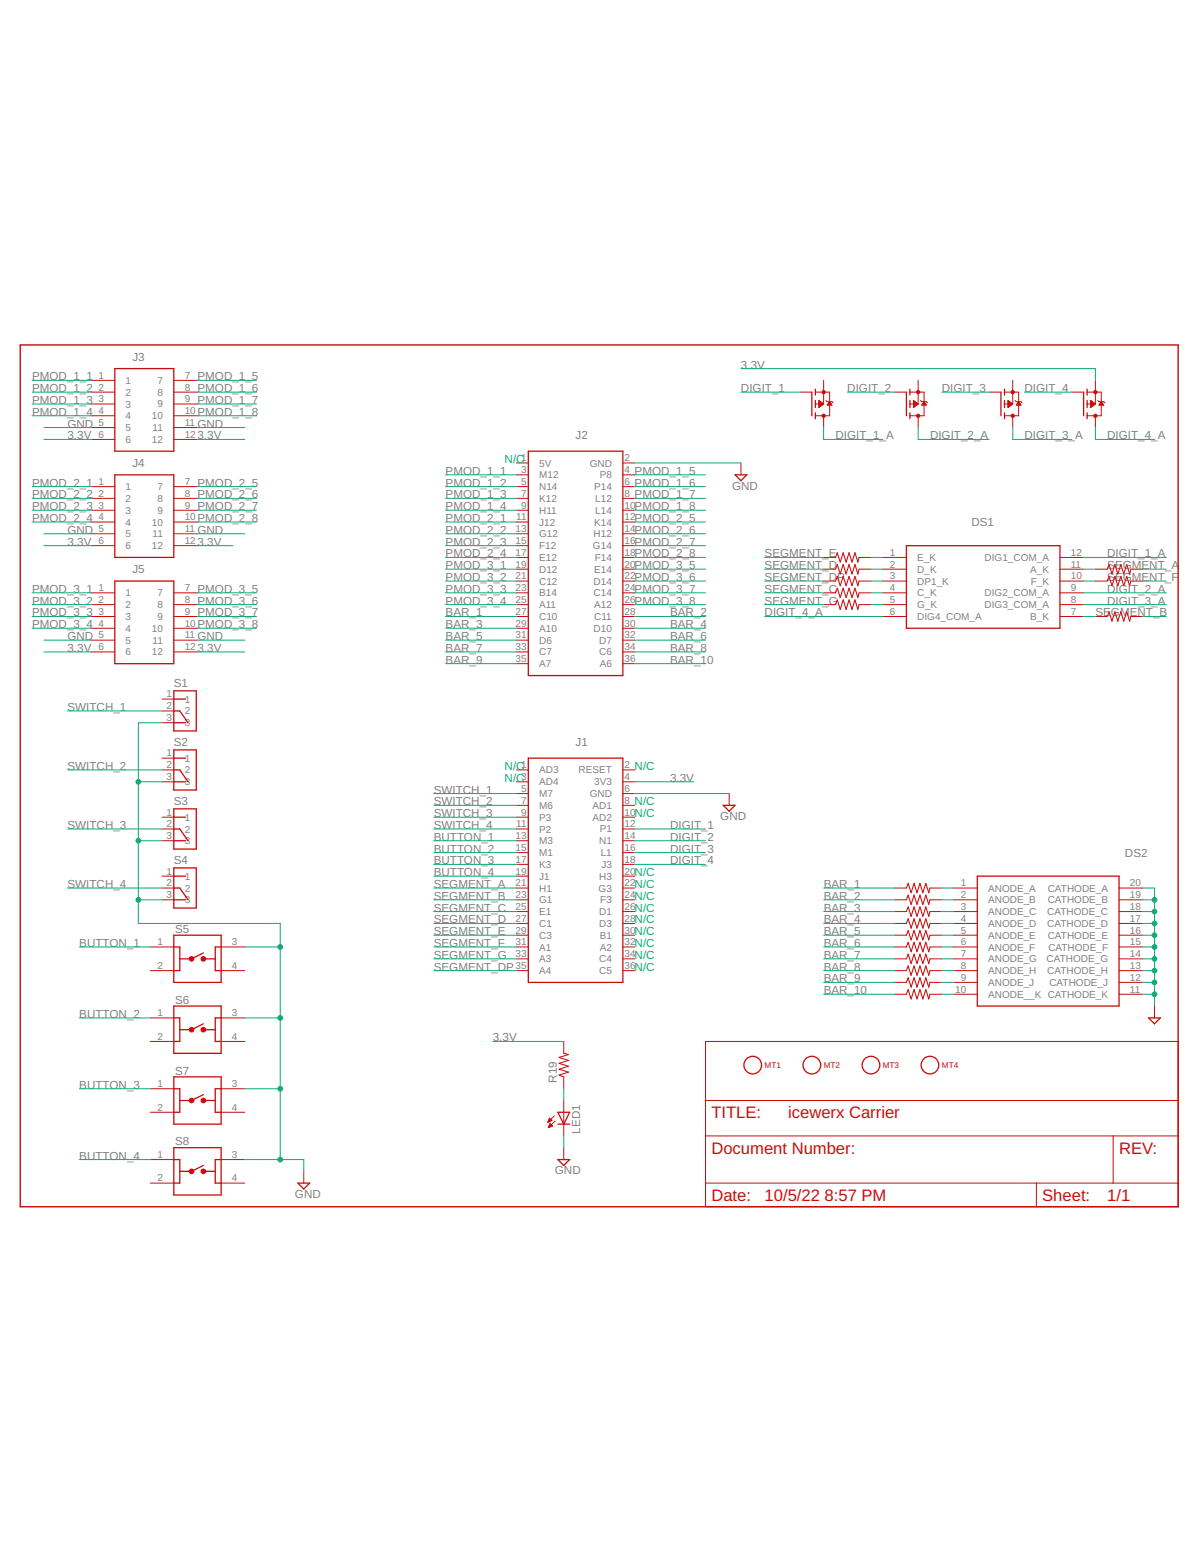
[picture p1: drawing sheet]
<svg xmlns="http://www.w3.org/2000/svg" width="216mm" height="279mm" viewBox="0 0 216 279" stroke-linecap="round" stroke-linejoin="round" font-family="sans-serif">
<path d="M3.6 62.1h208.2v155h-208.2z" fill="none" stroke="#c90d0c" stroke-width=".25"/>
<g fill="none" stroke="#c90d0c" stroke-width=".18">
<path d="M16.4 72.7h4.2M16.4 70.5h4.2M16.4 74.8h4.2M16.4 68.4h4.2M16.4 76.9h4.2M16.4 79.1h4.2M31.2 72.7h4.3M31.2 70.5h4.3M31.2 74.8h4.3M31.2 68.4h4.3M31.2 76.9h4.3M31.2 79.1h4.3"/>
<path d="M143.8 70.5h2.1M146.6 72.7h1.5M146.6 70.5h2.5v4.3h-2.5M147.2 72.9h.6M147.2 72.8h.7M147.2 72.7h.8M147.2 72.6h.8M147.2 72.5h.7M147.2 72.4h.5M147.2 72.3h.4M147.2 72.1l.9 .6M147.2 72.1v1.2"/>
<path d="M147.2 73.3h.1M147.2 73.2h.2M147.2 73.1h.3M147.2 73h.4M147.2 72.2h.3M147.2 72.1h.1M148.1 68.4v4.3M148.1 74.8v2.1M148.1 72.7l-.9 .6M148.5 72.1l.2 .2h.9l.2 .2M148.8 72.8h.7M148.8 72.7h.6"/>
<path d="M148.9 72.6h.5M148.9 72.5h.4M149 72.4h.2M149.1 72.3h.1M149.1 72.3l.5 .6h-.9zM160.8 70.5h2.1M163.6 72.7h1.5M163.6 70.5h2.5v4.3h-2.5M164.2 72.9h.6M164.2 72.8h.7M164.2 72.7h.8M164.2 72.6h.8"/>
<path d="M164.2 72.5h.6M164.2 72.4h.5M164.2 72.3h.4M164.2 73.3h.1M164.2 73.2h.2M164.2 73.1h.3M164.2 73h.4M164.2 72.2h.3M164.2 72.1h.1M164.2 72.1l.9 .6M164.2 72.1v1.2M165.1 68.4v4.3"/>
<path d="M165.1 74.8v2.1M165.1 72.7l-.9 .6M165.5 72.1l.2 .2h.8l.3 .2M165.8 72.8h.7M165.8 72.7h.6M165.9 72.6h.5M165.9 72.5h.4M166 72.4h.2M166.1 72.3h.1M166.1 72.3l.4 .6h-.8zM177.8 70.5h2.1M180.6 72.7h1.5"/>
<path d="M180.6 70.5h2.5v4.3h-2.5M181.2 72.9h.6M181.2 72.8h.7M181.2 72.7h.8M181.2 72.6h.8M181.2 72.5h.6M181.2 72.4h.5M181.2 72.3h.4M181.2 73.3h.1M181.2 73.2h.2M181.2 73.1h.3M181.2 73h.4"/>
<path d="M181.2 72.2h.3M181.2 72.1h.1M181.2 72.1l.9 .6M181.2 72.1v1.2M182.1 68.4v4.3M182.1 74.8v2.1M182.1 72.7l-.9 .6M182.5 72.1l.2 .2h.8l.2 .2M182.8 72.8h.7M182.8 72.7h.6M182.9 72.6h.5M182.9 72.5h.4"/>
<path d="M183 72.4h.2M183.1 72.3h.1M183.1 72.3l.4 .6h-.8zM192.7 70.5h2.1M195.4 72.7h1.5M195.4 70.5h2.6v4.3h-2.6M196.1 72.9h.5M196.1 72.8h.6M196.1 72.7h.8M196.1 72.6h.7M196.1 72.5h.6M196.1 72.4h.5"/>
<path d="M196.1 72.3h.3M196.1 73.3h.1M196.1 73.2h.1M196.1 73.1h.3M196.1 73h.4M196.1 72.2h.2M196.1 72.1h.1M196.1 72.1l.8 .6M196.1 72.1v1.2M196.9 68.4v4.3M196.9 74.8v2.1M196.9 72.7l-.8 .6"/>
<path d="M197.3 72.1l.2 .2h.9l.2 .2M197.6 72.8h.8M197.7 72.7h.6M197.7 72.6h.5M197.8 72.5h.4M197.9 72.4h.2M197.9 72.3h.1M198 72.3l.4 .6h-.9zM16.4 87.5h4.2M16.4 89.7h4.2M16.4 91.8h4.2M16.4 93.9h4.2"/>
<path d="M16.4 96h4.2M16.4 98.2h4.2M31.2 87.5h4.3M31.2 89.7h4.3M31.2 91.8h4.3M31.2 93.9h4.3M31.2 96h4.3M31.2 98.2h4.3M92.8 83.3h2.2M92.8 85.4h2.2M92.8 87.5h2.2M92.8 89.7h2.2"/>
<path d="M92.8 91.8h2.2M92.8 93.9h2.2M92.8 96h2.2M92.8 98.2h2.2M112 83.3h2.1M112 85.4h2.1M112 87.5h2.1M112 89.7h2.1M112 91.8h2.1M112 93.9h2.1M112 96h2.1M112 98.2h2.1"/>
<path d="M133.2 83.3v2.1M16.4 106.7h4.2M16.4 108.8h4.2M16.4 110.9h4.2M16.4 113h4.2M16.4 115.2h4.2M16.4 117.3h4.2M31.2 106.7h4.3M31.2 108.8h4.3M31.2 110.9h4.3M31.2 113h4.3M31.2 115.2h4.3"/>
<path d="M31.2 117.3h4.3M92.8 100.3h2.2M92.8 102.4h2.2M92.8 104.5h2.2M92.8 106.7h2.2M92.8 108.8h2.2M92.8 110.9h2.2M92.8 113h2.2M92.8 115.2h2.2M92.8 117.3h2.2M92.8 119.4h2.2M112 100.3h2.1"/>
<path d="M112 102.4h2.1M112 104.5h2.1M112 106.7h2.1M112 108.8h2.1M112 110.9h2.1M112 113h2.1M112 115.2h2.1M112 117.3h2.1M112 119.4h2.1M148.1 100.3h2.1M148.1 102.4h2.1M148.1 104.5h2.1"/>
<path d="M148.1 106.7h2.1M148.1 108.8h2.1M154.4 100.3h2.2M154.4 102.4h2.2M154.4 104.5h2.2M154.4 106.7h2.2M154.4 108.8h2.2M158.7 100.3h4.2M158.7 102.4h4.2M158.7 104.5h4.2M158.7 106.7h4.2M158.7 108.8h4.2"/>
<path d="M158.7 110.9h4.2M190.5 100.3h4.3M190.5 102.4h4.3M190.5 104.5h4.3M190.5 106.7h4.3M190.5 108.8h4.3M190.5 110.9h4.3M196.9 102.4h2.2M196.9 104.5h2.2M196.9 110.9h2.2M203.3 102.4h2.1M203.3 104.5h2.1"/>
<path d="M203.3 110.9h2.1M29.1 138.5h2.1M29.1 125.8h2.1M29.1 127.9h2.1M29.1 130h2.1M29.1 136.4h2.1M92.8 138.5h2.2M112 138.5h2.1M29.1 140.7h2.1M29.1 147h2.1M29.1 149.1h2.1M29.1 151.3h2.1"/>
<path d="M29.1 157.6h2.1M29.1 159.8h2.1M92.8 140.7h2.2M92.8 142.8h2.2M92.8 144.9h2.2M92.8 147h2.2M92.8 149.1h2.2M92.8 151.3h2.2M92.8 153.4h2.2M92.8 155.5h2.2M92.8 157.6h2.2M92.8 159.8h2.2"/>
<path d="M112 140.7h2.1M112 142.8h2.1M112 144.9h2.1M112 147h2.1M112 149.1h2.1M112 151.3h2.1M112 153.4h2.1M112 155.5h2.1M112 157.6h2.1M112 159.8h2.1M131.1 142.8v2.1M160.8 159.8h2.1"/>
<path d="M167.2 159.8h2.1M171.4 159.8h4.3M201.2 159.8h4.2M27 170.4h4.2M27 174.6h4.2M29.1 161.9h2.1M39.8 170.4h4.2M39.8 174.6h4.2M92.8 161.9h2.2M92.8 164h2.2M92.8 166.1h2.2M92.8 168.3h2.2"/>
<path d="M92.8 170.4h2.2M92.8 172.5h2.2M92.8 174.6h2.2M112 161.9h2.1M112 164h2.1M112 166.1h2.1M112 168.3h2.1M112 170.4h2.1M112 172.5h2.1M112 174.6h2.1M160.8 161.9h2.1M160.8 164h2.1"/>
<path d="M160.8 166.1h2.1M160.8 168.3h2.1M160.8 170.4h2.1M160.8 172.5h2.1M160.8 174.6h2.1M160.8 176.7h2.1M160.8 178.9h2.1M167.2 161.9h2.1M167.2 164h2.1M167.2 166.1h2.1M167.2 168.3h2.1M167.2 170.4h2.1"/>
<path d="M167.2 172.5h2.1M167.2 174.6h2.1M167.2 176.7h2.1M167.2 178.9h2.1M171.4 161.9h4.3M171.4 164h4.3M171.4 166.1h4.3M171.4 168.3h4.3M171.4 170.4h4.3M171.4 172.5h4.3M171.4 174.6h4.3M171.4 176.7h4.3"/>
<path d="M171.4 178.9h4.3M201.2 161.9h4.2M201.2 164h4.2M201.2 166.1h4.2M201.2 168.3h4.2M201.2 170.4h4.2M201.2 172.5h4.2M201.2 174.6h4.2M201.2 176.7h4.2M201.2 178.9h4.2M27 187.4h4.2M27 183.1h4.2"/>
<path d="M27 195.9h4.2M39.8 187.4h4.2M39.8 183.1h4.2M39.8 195.9h4.2M101.3 187.4v2.1M101.3 193.7v2.2M101.3 198v6.4M126.8 187.4h85v29.7h-85zM126.8 198h85M207.5 181v2.1M27 212.9h4.2M27 200.1h4.2"/>
<path d="M27 208.6h4.2M39.8 212.9h4.2M39.8 200.1h4.2M39.8 208.6h4.2M54.6 210.7v2.2M98.5 201.9h.1M98.5 201.8h.3M98.6 201.7h.4M98.6 202.8h.1M98.6 201.6h.6M98.6 202.8h.3M98.7 201.5h.4"/>
<path d="M98.7 202.6h.4M98.7 201.4h.3M98.7 202.6h.6M98.7 201.3h.2M98.8 201.2h.1M98.8 202.5h.4M98.8 202.4h.3M98.8 202.3h.2M98.9 202.2h.1M99.2 201.6l-.4-.4-.3 .7M99.2 201.6l-.7 .3M99.3 202.6l-.4-.5-.3 .8"/>
<path d="M99.3 202.6l-.7 .3M99.7 200.7l-1.2 1.2M99.8 201.7l-1.2 1.2M101.3 206.5v2.1M126.8 204.4h85M126.8 212.9h85M186.3 212.9v4.2M200.1 204.4v8.5"/>
</g>
<g fill="none" stroke="#c90d0c" stroke-width=".23">
<path d="M20.6 66.3h10.6v14.9h-10.6zM145.9 70.5v4.3M146.6 70v1.1M146.6 72.1v1.2M146.6 74.3v1M162.9 70.5v4.3M163.6 70v1.1M163.6 72.1v1.2M163.6 74.3v1M179.9 70.5v4.3M180.6 70v1.1M180.6 72.1v1.2"/>
<path d="M180.6 74.3v1M194.8 70.5v4.3M195.4 70v1.1M195.4 72.1v1.2M195.4 74.3v1M20.6 85.4h10.6v14.9h-10.6zM95 81.2h17v40.3h-17zM132.1 85.4h2.2l-1.1 1.1zM162.9 98.2h27.6v14.8h-27.6zM20.6 104.5h10.6v14.9h-10.6zM31.2 136.4h2.2M31.2 124.3h4.1v7.2h-4.1z"/>
<path d="M31.2 134.9h4.1v7.2h-4.1zM31.2 125.8h2.2M31.2 130h2.2M31.2 127.9h1.1l1.5 2.1M31.2 138.5h1.1l1.5 2.2M95 136.4h17v40.3h-17zM31.2 145.5h4.1v7.3h-4.1zM31.2 156.1h4.1v7.3h-4.1zM31.2 140.7h2.2M31.2 147h2.2M31.2 151.3h2.2M31.2 149.1h1.1l1.5 2.2"/>
<path d="M31.2 157.6h2.2M31.2 159.8h1.1l1.5 2.1M130 144.9h2.1l-1 1zM175.7 157.6h25.5v23.4h-25.5zM31.2 168.3h8.6v8.4h-8.6zM31.2 161.9h2.2M31.2 170.4h1.1v4.2h-1.1M36.6 171.4l-2.2 1.1h-2.1M36.6 172.5h2.1M39.8 170.4h-1.1v4.2h1.1M31.2 181h8.6v8.5h-8.6zM31.2 193.7h8.6v8.5h-8.6z"/>
<path d="M31.2 183.1h1.1v4.3h-1.1M31.2 195.9h1.1v4.2h-1.1M36.6 184.2l-2.2 1.1h-2.1M36.6 185.3h2.1M36.6 196.9l-2.2 1.1h-2.1M36.6 198h2.1M39.8 183.1h-1.1v4.3h1.1M39.8 195.9h-1.1v4.2h1.1M206.5 183.1h2.1l-1.1 1.1zM31.2 206.5h8.6v8.5h-8.6zM31.2 208.6h1.1v4.3h-1.1M36.6 209.7l-2.2 1h-2.1"/>
<path d="M36.6 210.7h2.1M39.8 208.6h-1.1v4.3h1.1M53.6 212.9h2.1l-1.1 1zM100.3 202.2h2.1M100.3 200.1h2.1l-1.1 2.1zM100.3 208.6h2.1l-1.1 1.1z"/>
<circle cx="135.3" cy="191.6" r="1.59"/>
<circle cx="145.9" cy="191.6" r="1.59"/>
<circle cx="156.6" cy="191.6" r="1.59"/>
<circle cx="167.2" cy="191.6" r="1.59"/>
</g>
<g fill="#c90d0c" stroke="#c90d0c" stroke-width=".18">
<circle cx="34.4" cy="172.5" r=".42"/>
<circle cx="36.6" cy="172.5" r=".42"/>
<circle cx="34.4" cy="185.2" r=".42"/>
<circle cx="36.6" cy="185.2" r=".42"/>
<circle cx="34.4" cy="198" r=".42"/>
<circle cx="36.6" cy="198" r=".42"/>
<circle cx="34.4" cy="210.7" r=".42"/>
<circle cx="36.6" cy="210.7" r=".42"/>
<circle cx="148.1" cy="70.5" r=".3"/>
<circle cx="148.1" cy="74.8" r=".3"/>
<circle cx="165.1" cy="70.5" r=".3"/>
<circle cx="165.1" cy="74.8" r=".3"/>
<circle cx="182.1" cy="70.5" r=".3"/>
<circle cx="182.1" cy="74.8" r=".3"/>
<circle cx="196.9" cy="70.5" r=".3"/>
<circle cx="196.9" cy="74.8" r=".3"/>
</g>
<g fill="none" stroke="#c90d0c" stroke-width=".19">
<path d="M150.2 100.3l.3-.9 .5 1.7 .6-1.7 .5 1.7 .5-1.7 .6 1.7 .5-1.7 .5 1.7 .2-.8M150.2 102.4l.3-.8 .5 1.7 .6-1.7 .5 1.7 .5-1.7 .6 1.7 .5-1.7 .5 1.7 .2-.9M150.2 104.5l.3-.8 .5 1.7 .6-1.7 .5 1.7 .5-1.7 .6 1.7 .5-1.7 .5 1.7 .2-.9M150.2 106.7l.3-.9 .5 1.7 .6-1.7 .5 1.7 .5-1.7 .6 1.7 .5-1.7 .5 1.7 .2-.8M150.2 108.8l.3-.9 .5 1.7 .6-1.7 .5 1.7 .5-1.7 .6 1.7 .5-1.7 .5 1.7 .2-.8M199.1 102.4l.3-.8 .5 1.7 .5-1.7 .6 1.7 .5-1.7 .5 1.7 .5-1.7 .6 1.7 .2-.9M199.1 104.5l.3-.8 .5 1.7 .5-1.7 .6 1.7 .5-1.7 .5 1.7 .5-1.7 .6 1.7 .2-.9M199.1 110.9l.3-.8 .5 1.7 .5-1.7 .6 1.7 .5-1.7 .5 1.7 .5-1.7 .6 1.7 .2-.9M162.9 159.8l.4-.9 .5 1.7 .5-1.7 .5 1.7 .6-1.7 .5 1.7 .5-1.7 .6 1.7 .2-.8M162.9 161.9l.4-.9 .5 1.7 .5-1.7 .5 1.7 .6-1.7 .5 1.7 .5-1.7 .6 1.7 .2-.8M162.9 164l.4-.8 .5 1.7 .5-1.7 .5 1.7 .6-1.7 .5 1.7 .5-1.7 .6 1.7 .2-.9M162.9 168.3l.4-.9 .5 1.7 .5-1.7 .5 1.7 .6-1.7 .5 1.7 .5-1.7 .6 1.7 .2-.8"/>
<path d="M162.9 166.1l.4-.8 .5 1.7 .5-1.7 .5 1.7 .6-1.7 .5 1.7 .5-1.7 .6 1.7 .2-.9M162.9 170.4l.4-.9 .5 1.7 .5-1.7 .5 1.7 .6-1.7 .5 1.7 .5-1.7 .6 1.7 .2-.8M162.9 174.6l.4-.8 .5 1.7 .5-1.7 .5 1.7 .6-1.7 .5 1.7 .5-1.7 .6 1.7 .2-.9M162.9 178.9l.4-.9 .5 1.7 .5-1.7 .5 1.7 .6-1.7 .5 1.7 .5-1.7 .6 1.7 .2-.8M162.9 176.7l.4-.8 .5 1.7 .5-1.7 .5 1.7 .6-1.7 .5 1.7 .5-1.7 .6 1.7 .2-.9M162.9 172.5l.4-.8 .5 1.7 .5-1.7 .5 1.7 .6-1.7 .5 1.7 .5-1.7 .6 1.7 .2-.9M101.3 189.5l.9 .2-1.7 .5 1.7 .6-1.7 .5 1.7 .5-1.7 .6 1.7 .5-1.7 .5 .8 .3"/>
</g>
<g fill="none" stroke="#0dab76" stroke-width=".18">
<path d="M5.8 68.4h10.6M5.8 70.5h10.6M5.8 72.7h10.6M5.8 74.8h10.6M7.9 76.9h8.5M7.9 79.1h8.5M35.5 76.9h8.5M35.5 68.4h10.6M35.5 70.5h10.6M35.5 72.7h10.6M35.5 74.8h10.6M35.5 79.1h8.5"/>
<path d="M133.2 70.5h10.6M133.2 66.3h63.7v2.1M148.1 76.9v2.2h10.6M152.3 70.5h8.5M165.1 76.9v2.2h12.7M169.3 70.5h8.5M182.1 76.9v2.2h10.6M184.2 70.5h8.5M196.9 76.9v2.2h10.6M5.8 87.5h10.6M5.8 89.7h10.6M5.8 91.8h10.6"/>
<path d="M5.8 93.9h10.6M7.9 96h8.5M7.9 98.2h8.5M35.5 96h8.5M35.5 87.5h10.6M35.5 89.7h10.6M35.5 91.8h10.6M35.5 98.2h6.4M35.5 93.9h10.6M80.1 96h12.7M80.1 85.4h12.7M80.1 87.5h12.7"/>
<path d="M80.1 89.7h12.7M80.1 91.8h12.7M80.1 98.2h12.7M80.1 93.9h12.7M114.1 83.3h19.1M114.1 96h12.7M114.1 85.4h12.7M114.1 87.5h12.7M114.1 89.7h12.7M114.1 91.8h12.7M114.1 98.2h12.7M114.1 93.9h12.7"/>
<path d="M5.8 106.7h10.6M5.8 108.8h10.6M5.8 110.9h10.6M5.8 113h10.6M7.9 115.2h8.5M7.9 117.3h8.5M35.5 106.7h10.6M35.5 108.8h10.6M35.5 110.9h10.6M35.5 115.2h8.5M35.5 117.3h8.5M35.5 113h10.6"/>
<path d="M80.1 100.3h12.7M80.1 102.4h12.7M80.1 104.5h12.7M80.1 106.7h12.7M80.1 108.8h12.7M80.1 110.9h12.7M80.1 115.2h12.7M80.1 117.3h12.7M80.1 113h12.7M80.1 119.4h12.7M114.1 100.3h12.7M114.1 102.4h12.7"/>
<path d="M114.1 104.5h12.7M114.1 106.7h12.7M114.1 108.8h12.7M114.1 110.9h12.7M114.1 115.2h12.7M114.1 117.3h12.7M114.1 113h12.7M114.1 119.4h12.7M137.5 100.3h10.6M137.5 102.4h10.6M137.5 104.5h10.6M137.5 106.7h10.6"/>
<path d="M137.5 108.8h10.6M137.5 110.9h21.2M156.6 100.3h2.1M156.6 102.4h2.1M156.6 104.5h2.1M156.6 106.7h2.1M156.6 108.8h2.1M194.8 100.3h14.9M194.8 102.4h2.1M194.8 104.5h2.1M194.8 106.7h14.9M194.8 108.8h14.9"/>
<path d="M194.8 110.9h2.1M205.4 102.4h4.3M205.4 104.5h4.3M205.4 110.9h4.3M12.1 127.9h17M12.1 138.5h17M29.1 130h-4.2v36.1h25.5v42.5M12.1 159.8h17M12.1 149.1h17M24.9 151.3h4.2M24.9 140.7h4.2M78 159.8h14.8"/>
<path d="M78 151.3h14.8M78 142.8h14.8M78 157.6h14.8M78 155.5h14.8M78 153.4h14.8M78 144.9h14.8M78 149.1h14.8M78 147h14.8M114.1 151.3h12.7M114.1 140.7h10.6M114.1 142.8h17M114.1 155.5h12.7"/>
<path d="M114.1 153.4h12.7M114.1 149.1h12.7M148.1 159.8h12.7M169.3 159.8h2.1M205.4 159.8h2.1v21.2M14.3 170.4h12.7M24.9 161.9h4.2M44 170.4h6.4M78 161.9h14.8M78 164h14.8M78 168.3h14.8M78 166.1h14.8"/>
<path d="M78 170.4h14.8M78 174.6h14.8M78 172.5h14.8M148.1 161.9h12.7M148.1 164h12.7M148.1 168.3h12.7M148.1 166.1h12.7M148.1 170.4h12.7M148.1 174.6h12.7M148.1 178.9h12.7M148.1 176.7h12.7M148.1 172.5h12.7"/>
<path d="M169.3 161.9h2.1M169.3 164h2.1M169.3 168.3h2.1M169.3 166.1h2.1M169.3 170.4h2.1M169.3 174.6h2.1M169.3 178.9h2.1M169.3 176.7h2.1M169.3 172.5h2.1M205.4 161.9h2.1M205.4 164h2.1M205.4 168.3h2.1"/>
<path d="M205.4 166.1h2.1M205.4 170.4h2.1M205.4 174.6h2.1M205.4 178.9h2.1M205.4 176.7h2.1M205.4 172.5h2.1M14.3 183.1h12.7M14.3 195.9h12.7M44 183.1h6.4M44 195.9h6.4M88.6 187.4h12.7M101.3 195.9v2.1"/>
<path d="M14.3 208.6h12.7M44 208.6h10.6v2.1M101.3 204.4v2.1"/>
</g>
<g fill="#0dab76" stroke="#0dab76" stroke-width=".18">
<circle cx="50.4" cy="170.4" r=".42"/>
<circle cx="50.4" cy="183.1" r=".42"/>
<circle cx="50.4" cy="195.9" r=".42"/>
<circle cx="50.4" cy="208.6" r=".42"/>
<circle cx="24.9" cy="161.9" r=".42"/>
<circle cx="24.9" cy="151.3" r=".42"/>
<circle cx="24.9" cy="140.7" r=".42"/>
<circle cx="207.5" cy="161.9" r=".42"/>
<circle cx="207.5" cy="164" r=".42"/>
<circle cx="207.5" cy="166.1" r=".42"/>
<circle cx="207.5" cy="168.3" r=".42"/>
<circle cx="207.5" cy="170.4" r=".42"/>
<circle cx="207.5" cy="172.5" r=".42"/>
<circle cx="207.5" cy="174.6" r=".42"/>
<circle cx="207.5" cy="176.7" r=".42"/>
<circle cx="207.5" cy="178.9" r=".42"/>
</g>
<g font-size="3" fill="#c90d0c">
<text x="127.9" y="201.2">TITLE:</text>
<text x="141.7" y="201.2">icewerx Carrier</text>
<text x="127.9" y="207.5">Document Number:</text>
<text x="201.2" y="207.5">REV:</text>
<text x="127.9" y="216">Date:</text>
<text x="137.4" y="216">10/5/22</text>
<text x="148.2" y="216">8:57 PM</text>
<text x="187.4" y="216">Sheet:</text>
<text x="199" y="216">1/1</text>
</g>
<g font-size="2.1" fill="#808080">
<text x="23.8" y="64.9">J3</text>
<text x="5.8" y="68.4">PMOD_1_1</text>
<text x="5.8" y="70.6">PMOD_1_2</text>
<text x="35.5" y="68.4">PMOD_1_5</text>
<text x="35.5" y="70.6">PMOD_1_6</text>
<text x="133.2" y="66.3">3.3V</text>
<text x="133.2" y="70.6">DIGIT_1</text>
<text x="152.3" y="70.6">DIGIT_2</text>
<text x="169.3" y="70.6">DIGIT_3</text>
<text x="184.2" y="70.6">DIGIT_4</text>
<text x="5.8" y="72.7">PMOD_1_3</text>
<text x="5.8" y="74.8">PMOD_1_4</text>
<text x="12.1" y="76.9">GND</text>
<text x="35.5" y="76.9">GND</text>
<text x="35.5" y="72.7">PMOD_1_7</text>
<text x="35.5" y="74.8">PMOD_1_8</text>
<text x="12.1" y="79.1">3.3V</text>
<text x="35.5" y="79.1">3.3V</text>
<text x="103.5" y="79.1">J2</text>
<text x="150.2" y="79.1">DIGIT_1_A</text>
<text x="167.2" y="79.1">DIGIT_2_A</text>
<text x="184.2" y="79.1">DIGIT_3_A</text>
<text x="199" y="79.1">DIGIT_4_A</text>
<text x="5.8" y="87.5">PMOD_2_1</text>
<text x="5.8" y="89.7">PMOD_2_2</text>
<text x="23.8" y="84">J4</text>
<text x="35.5" y="87.5">PMOD_2_5</text>
<text x="35.5" y="89.7">PMOD_2_6</text>
<text x="80.1" y="85.4">PMOD_1_1</text>
<text x="80.1" y="87.5">PMOD_1_2</text>
<text x="80.1" y="89.7">PMOD_1_3</text>
<text x="114.1" y="85.4">PMOD_1_5</text>
<text x="114.1" y="87.5">PMOD_1_6</text>
<text x="114.1" y="89.7">PMOD_1_7</text>
<text x="131.6" y="88.1">GND</text>
<text x="5.8" y="91.8">PMOD_2_3</text>
<text x="5.8" y="93.9">PMOD_2_4</text>
<text x="35.5" y="91.8">PMOD_2_7</text>
<text x="35.5" y="93.9">PMOD_2_8</text>
<text x="80.1" y="91.8">PMOD_1_4</text>
<text x="80.1" y="93.9">PMOD_2_1</text>
<text x="114.1" y="91.8">PMOD_1_8</text>
<text x="114.1" y="93.9">PMOD_2_5</text>
<text x="174.6" y="94.7">DS1</text>
<text x="12.1" y="96">GND</text>
<text x="12.1" y="98.2">3.3V</text>
<text x="35.5" y="96">GND</text>
<text x="35.5" y="98.2">3.3V</text>
<text x="80.1" y="96">PMOD_2_2</text>
<text x="80.1" y="98.2">PMOD_2_3</text>
<text x="80.1" y="100.3">PMOD_2_4</text>
<text x="114.1" y="96">PMOD_2_6</text>
<text x="114.1" y="98.2">PMOD_2_7</text>
<text x="114.1" y="100.3">PMOD_2_8</text>
<text x="137.4" y="100.3">SEGMENT_E</text>
<text x="199" y="100.3">DIGIT_1_A</text>
<text x="5.8" y="106.7">PMOD_3_1</text>
<text x="23.8" y="103.2">J5</text>
<text x="35.5" y="106.7">PMOD_3_5</text>
<text x="80.1" y="102.4">PMOD_3_1</text>
<text x="80.1" y="104.5">PMOD_3_2</text>
<text x="80.1" y="106.7">PMOD_3_3</text>
<text x="114.1" y="102.4">PMOD_3_5</text>
<text x="114.1" y="104.5">PMOD_3_6</text>
<text x="114.1" y="106.7">PMOD_3_7</text>
<text x="137.4" y="106.7">SEGMENT_C</text>
<text x="137.4" y="102.4">SEGMENT_D</text>
<text x="137.4" y="104.5">SEGMENT_DP</text>
<text x="199" y="102.4">SEGMENT_A</text>
<text x="199" y="104.5">SEGMENT_F</text>
<text x="199" y="106.7">DIGIT_2_A</text>
<text x="5.8" y="108.8">PMOD_3_2</text>
<text x="5.8" y="110.9">PMOD_3_3</text>
<text x="5.8" y="113">PMOD_3_4</text>
<text x="35.5" y="108.8">PMOD_3_6</text>
<text x="35.5" y="110.9">PMOD_3_7</text>
<text x="35.5" y="113">PMOD_3_8</text>
<text x="80.1" y="108.8">PMOD_3_4</text>
<text x="80.1" y="113">BAR_3</text>
<text x="80.1" y="110.9">BAR_1</text>
<text x="114.1" y="108.8">PMOD_3_8</text>
<text x="120.5" y="110.9">BAR_2</text>
<text x="120.5" y="113">BAR_4</text>
<text x="137.4" y="108.8">SEGMENT_G</text>
<text x="137.4" y="110.9">DIGIT_4_A</text>
<text x="196.9" y="110.9">SEGMENT_B</text>
<text x="199" y="108.8">DIGIT_3_A</text>
<text x="12.1" y="115.2">GND</text>
<text x="12.1" y="117.3">3.3V</text>
<text x="35.5" y="115.2">GND</text>
<text x="35.5" y="117.3">3.3V</text>
<text x="80.1" y="119.4">BAR_9</text>
<text x="80.1" y="117.3">BAR_7</text>
<text x="80.1" y="115.2">BAR_5</text>
<text x="120.5" y="115.2">BAR_6</text>
<text x="120.5" y="117.3">BAR_8</text>
<text x="120.5" y="119.4">BAR_10</text>
<text x="31.3" y="123.7">S1</text>
<text x="12.1" y="127.9">SWITCH_1</text>
<text x="31.3" y="134.3">S2</text>
<text x="103.5" y="134.3">J1</text>
<text x="12.1" y="138.5">SWITCH_2</text>
<text x="78" y="142.8">SWITCH_1</text>
<text x="120.5" y="140.6">3.3V</text>
<text x="12.1" y="149.1">SWITCH_3</text>
<text x="31.3" y="144.9">S3</text>
<text x="78" y="144.9">SWITCH_2</text>
<text x="78" y="147">SWITCH_3</text>
<text x="78" y="149.1">SWITCH_4</text>
<text x="120.5" y="149.1">DIGIT_1</text>
<text x="129.5" y="147.5">GND</text>
<text x="31.3" y="155.5">S4</text>
<text x="78" y="155.5">BUTTON_3</text>
<text x="78" y="153.4">BUTTON_2</text>
<text x="78" y="151.3">BUTTON_1</text>
<text x="120.5" y="151.3">DIGIT_2</text>
<text x="120.5" y="153.4">DIGIT_3</text>
<text x="120.5" y="155.5">DIGIT_4</text>
<text x="202.2" y="154.1">DS2</text>
<text x="12.1" y="159.8">SWITCH_4</text>
<text x="78" y="157.6">BUTTON_4</text>
<text x="78" y="159.8">SEGMENT_A</text>
<text x="78" y="161.9">SEGMENT_B</text>
<text x="148.1" y="161.9">BAR_2</text>
<text x="148.1" y="159.8">BAR_1</text>
<text x="31.5" y="167.8">S5</text>
<text x="78" y="164">SEGMENT_C</text>
<text x="78" y="166.1">SEGMENT_D</text>
<text x="148.1" y="166.1">BAR_4</text>
<text x="148.1" y="164">BAR_3</text>
<text x="14.3" y="170.4">BUTTON_1</text>
<text x="78" y="168.3">SEGMENT_E</text>
<text x="78" y="170.4">SEGMENT_F</text>
<text x="78" y="172.5">SEGMENT_G</text>
<text x="148.1" y="170.4">BAR_6</text>
<text x="148.1" y="172.5">BAR_7</text>
<text x="148.1" y="168.3">BAR_5</text>
<text x="78" y="174.6">SEGMENT_DP</text>
<text x="148.1" y="174.6">BAR_8</text>
<text x="148.1" y="178.9">BAR_10</text>
<text x="148.1" y="176.8">BAR_9</text>
<text x="14.3" y="183.1">BUTTON_2</text>
<text x="31.5" y="180.6">S6</text>
<text x="88.6" y="187.4">3.3V</text>
<text x="14.3" y="195.9">BUTTON_3</text>
<text x="31.5" y="193.3">S7</text>
<text x="100.1" y="194.8" transform="rotate(-90 100.1 194.8)">R19</text>
<text x="104.3" y="203.9" transform="rotate(-90 104.3 203.9)">LED1</text>
<text x="14.3" y="208.6">BUTTON_4</text>
<text x="31.5" y="206.1">S8</text>
<text x="53" y="215.5">GND</text>
<text x="99.7" y="211.3">GND</text>
</g>
<g font-size="2.1" fill="#0dab76">
<text x="90.7" y="83.3">N/C</text>
<text x="90.7" y="138.5">N/C</text>
<text x="90.7" y="140.6">N/C</text>
<text x="114.1" y="138.5">N/C</text>
<text x="114.1" y="144.9">N/C</text>
<text x="114.1" y="147">N/C</text>
<text x="114.1" y="157.6">N/C</text>
<text x="114.1" y="159.8">N/C</text>
<text x="114.1" y="161.9">N/C</text>
<text x="114.1" y="164">N/C</text>
<text x="114.1" y="166.1">N/C</text>
<text x="114.1" y="168.3">N/C</text>
<text x="114.1" y="170.4">N/C</text>
<text x="114.1" y="172.5">N/C</text>
<text x="114.1" y="174.6">N/C</text>
</g>
<g font-size="1.8" fill="#808080">
<text x="17.7" y="68.1">1</text>
<text x="17.7" y="70.3">2</text>
<text x="22.6" y="69.1">1</text>
<text x="22.6" y="71.2">2</text>
<text x="28.3" y="69.1">7</text>
<text x="28.3" y="71.2">8</text>
<text x="33.2" y="68.1">7</text>
<text x="33.2" y="70.3">8</text>
<text x="17.7" y="72.4">3</text>
<text x="17.7" y="74.5">4</text>
<text x="17.7" y="76.6">5</text>
<text x="22.6" y="73.3">3</text>
<text x="22.6" y="75.4">4</text>
<text x="22.6" y="77.6">5</text>
<text x="27.3" y="75.4">10</text>
<text x="27.4" y="77.6">11</text>
<text x="28.3" y="73.3">9</text>
<text x="33.2" y="72.4">9</text>
<text x="33.2" y="74.5">10</text>
<text x="33.2" y="76.6">11</text>
<text x="17.7" y="78.8">6</text>
<text x="22.6" y="79.7">6</text>
<text x="27.3" y="79.7">12</text>
<text x="33.2" y="78.8">12</text>
<text x="93.7" y="83">1</text>
<text x="96.9" y="83.9">5V</text>
<text x="106" y="83.9">GND</text>
<text x="112.3" y="83">2</text>
<text x="17.7" y="87.2">1</text>
<text x="17.7" y="89.4">2</text>
<text x="22.6" y="88.2">1</text>
<text x="28.3" y="88.2">7</text>
<text x="33.2" y="87.2">7</text>
<text x="33.2" y="89.4">8</text>
<text x="93.7" y="85.1">3</text>
<text x="93.7" y="87.2">5</text>
<text x="93.7" y="89.4">7</text>
<text x="96.9" y="86.1">M12</text>
<text x="96.9" y="88.2">N14</text>
<text x="106.8" y="88.2">P14</text>
<text x="107.8" y="86.1">P8</text>
<text x="112.3" y="85.1">4</text>
<text x="112.3" y="87.2">6</text>
<text x="112.3" y="89.4">8</text>
<text x="17.7" y="91.5">3</text>
<text x="17.7" y="93.6">4</text>
<text x="17.7" y="95.7">5</text>
<text x="22.6" y="90.3">2</text>
<text x="22.6" y="92.4">3</text>
<text x="22.6" y="94.6">4</text>
<text x="27.3" y="94.6">10</text>
<text x="28.3" y="90.3">8</text>
<text x="28.3" y="92.4">9</text>
<text x="33.2" y="91.5">9</text>
<text x="33.2" y="93.6">10</text>
<text x="33.2" y="95.7">11</text>
<text x="92.7" y="95.7">13</text>
<text x="92.8" y="93.6">11</text>
<text x="93.7" y="91.5">9</text>
<text x="96.9" y="90.3">K12</text>
<text x="96.9" y="92.4">H11</text>
<text x="96.9" y="94.6">J12</text>
<text x="106.8" y="94.6">K14</text>
<text x="107" y="90.3">L12</text>
<text x="107" y="92.4">L14</text>
<text x="112.3" y="91.5">10</text>
<text x="112.3" y="93.6">12</text>
<text x="112.3" y="95.7">14</text>
<text x="17.7" y="97.9">6</text>
<text x="22.6" y="96.7">5</text>
<text x="22.6" y="98.8">6</text>
<text x="27.3" y="98.8">12</text>
<text x="27.4" y="96.7">11</text>
<text x="33.2" y="97.9">12</text>
<text x="92.7" y="97.9">15</text>
<text x="92.7" y="100">17</text>
<text x="96.9" y="96.7">G12</text>
<text x="96.9" y="98.8">F12</text>
<text x="96.9" y="100.9">E12</text>
<text x="106.6" y="98.8">G14</text>
<text x="106.7" y="96.7">H12</text>
<text x="106.9" y="100.9">F14</text>
<text x="112.3" y="97.9">16</text>
<text x="112.3" y="100">18</text>
<text x="160" y="100">1</text>
<text x="164.9" y="100.9">E_K</text>
<text x="177" y="100.9">DIG1_COM_A</text>
<text x="192.5" y="100">12</text>
<text x="17.7" y="106.4">1</text>
<text x="22.6" y="107.3">1</text>
<text x="28.3" y="107.3">7</text>
<text x="33.2" y="106.4">7</text>
<text x="92.7" y="102.1">19</text>
<text x="92.7" y="104.2">21</text>
<text x="92.7" y="106.4">23</text>
<text x="96.9" y="103.1">D12</text>
<text x="96.9" y="105.2">C12</text>
<text x="96.9" y="107.3">B14</text>
<text x="106.7" y="105.2">D14</text>
<text x="106.7" y="107.3">C14</text>
<text x="106.8" y="103">E14</text>
<text x="112.3" y="102.1">20</text>
<text x="112.3" y="104.2">22</text>
<text x="112.3" y="106.4">24</text>
<text x="160" y="102.1">2</text>
<text x="160" y="104.2">3</text>
<text x="160" y="106.4">4</text>
<text x="164.9" y="103.1">D_K</text>
<text x="164.9" y="105.2">DP1_K</text>
<text x="164.9" y="107.3">C_K</text>
<text x="177" y="107.3">DIG2_COM_A</text>
<text x="185.2" y="103">A_K</text>
<text x="185.3" y="105.2">F_K</text>
<text x="192.5" y="106.4">9</text>
<text x="192.5" y="104.2">10</text>
<text x="192.5" y="102.1">11</text>
<text x="17.7" y="108.5">2</text>
<text x="17.7" y="110.6">3</text>
<text x="17.7" y="112.7">4</text>
<text x="22.6" y="109.4">2</text>
<text x="22.6" y="111.5">3</text>
<text x="22.6" y="113.7">4</text>
<text x="27.3" y="113.7">10</text>
<text x="28.3" y="109.4">8</text>
<text x="28.3" y="111.5">9</text>
<text x="33.2" y="108.5">8</text>
<text x="33.2" y="110.6">9</text>
<text x="33.2" y="112.7">10</text>
<text x="92.7" y="108.5">25</text>
<text x="92.7" y="110.6">27</text>
<text x="92.7" y="112.7">29</text>
<text x="96.9" y="109.4">A11</text>
<text x="96.9" y="111.5">C10</text>
<text x="96.9" y="113.7">A10</text>
<text x="106.7" y="113.7">D10</text>
<text x="106.8" y="109.4">A12</text>
<text x="106.8" y="111.5">C11</text>
<text x="112.3" y="108.5">26</text>
<text x="112.3" y="110.6">28</text>
<text x="112.3" y="112.7">30</text>
<text x="160" y="108.5">5</text>
<text x="160" y="110.6">6</text>
<text x="164.9" y="109.4">G_K</text>
<text x="164.9" y="111.5">DIG4_COM_A</text>
<text x="177" y="109.4">DIG3_COM_A</text>
<text x="185.2" y="111.5">B_K</text>
<text x="192.5" y="110.6">7</text>
<text x="192.5" y="108.5">8</text>
<text x="17.7" y="114.9">5</text>
<text x="17.7" y="117">6</text>
<text x="22.6" y="115.8">5</text>
<text x="22.6" y="117.9">6</text>
<text x="27.3" y="117.9">12</text>
<text x="27.4" y="115.8">11</text>
<text x="33.2" y="114.9">11</text>
<text x="33.2" y="117">12</text>
<text x="92.7" y="114.9">31</text>
<text x="92.7" y="117">33</text>
<text x="92.7" y="119.1">35</text>
<text x="96.9" y="115.8">D6</text>
<text x="96.9" y="117.9">C7</text>
<text x="107.7" y="115.8">D7</text>
<text x="107.7" y="117.9">C6</text>
<text x="112.3" y="114.9">32</text>
<text x="112.3" y="117">34</text>
<text x="112.3" y="119.1">36</text>
<text x="30" y="125.5">1</text>
<text x="96.9" y="120">A7</text>
<text x="107.8" y="120">A6</text>
<text x="30" y="127.6">2</text>
<text x="30" y="129.7">3</text>
<text x="33.2" y="126.4">1</text>
<text x="33.2" y="128.5">2</text>
<text x="33.2" y="130.7">3</text>
<text x="30" y="136.1">1</text>
<text x="33.2" y="137">1</text>
<text x="30" y="138.2">2</text>
<text x="30" y="140.3">3</text>
<text x="33.2" y="139.2">2</text>
<text x="33.2" y="141.3">3</text>
<text x="93.7" y="138.2">1</text>
<text x="93.7" y="140.3">3</text>
<text x="93.7" y="142.5">5</text>
<text x="96.9" y="139.2">AD3</text>
<text x="96.9" y="141.3">AD4</text>
<text x="96.9" y="143.4">M7</text>
<text x="104" y="139.2">RESET</text>
<text x="106" y="143.4">GND</text>
<text x="106.8" y="141.3">3V3</text>
<text x="112.3" y="138.2">2</text>
<text x="112.3" y="140.3">4</text>
<text x="112.3" y="142.5">6</text>
<text x="30" y="146.7">1</text>
<text x="30" y="148.8">2</text>
<text x="33.2" y="147.7">1</text>
<text x="33.2" y="149.8">2</text>
<text x="92.8" y="148.8">11</text>
<text x="93.7" y="144.6">7</text>
<text x="93.7" y="146.7">9</text>
<text x="96.9" y="145.5">M6</text>
<text x="96.9" y="147.7">P3</text>
<text x="96.9" y="149.8">P2</text>
<text x="106.5" y="145.5">AD1</text>
<text x="106.5" y="147.6">AD2</text>
<text x="107.8" y="149.8">P1</text>
<text x="112.3" y="144.6">8</text>
<text x="112.3" y="146.7">10</text>
<text x="112.3" y="148.8">12</text>
<text x="30" y="151">3</text>
<text x="33.2" y="151.9">3</text>
<text x="92.7" y="151">13</text>
<text x="92.7" y="153.1">15</text>
<text x="92.7" y="155.2">17</text>
<text x="96.9" y="151.9">M3</text>
<text x="96.9" y="154">M1</text>
<text x="107.7" y="151.9">N1</text>
<text x="108" y="154">L1</text>
<text x="112.3" y="151">14</text>
<text x="112.3" y="153.1">16</text>
<text x="112.3" y="155.2">18</text>
<text x="30" y="157.3">1</text>
<text x="30" y="159.5">2</text>
<text x="30" y="161.6">3</text>
<text x="33.2" y="158.3">1</text>
<text x="33.2" y="160.4">2</text>
<text x="92.7" y="157.3">19</text>
<text x="92.7" y="159.5">21</text>
<text x="92.7" y="161.6">23</text>
<text x="96.9" y="156.1">K3</text>
<text x="96.9" y="158.3">J1</text>
<text x="96.9" y="160.4">H1</text>
<text x="107.6" y="160.4">G3</text>
<text x="107.7" y="158.3">H3</text>
<text x="108.1" y="156.1">J3</text>
<text x="112.3" y="157.3">20</text>
<text x="112.3" y="159.5">22</text>
<text x="112.3" y="161.6">24</text>
<text x="172.7" y="159.5">1</text>
<text x="172.7" y="161.6">2</text>
<text x="177.6" y="160.4">ANODE_A</text>
<text x="188.4" y="160.4">CATHODE_A</text>
<text x="203.1" y="159.5">20</text>
<text x="203.1" y="161.6">19</text>
<text x="33.2" y="162.5">3</text>
<text x="92.7" y="163.7">25</text>
<text x="92.7" y="165.8">27</text>
<text x="92.7" y="168">29</text>
<text x="96.9" y="162.5">G1</text>
<text x="96.9" y="164.6">E1</text>
<text x="96.9" y="166.8">C1</text>
<text x="107.7" y="164.6">D1</text>
<text x="107.7" y="166.8">D3</text>
<text x="107.9" y="162.5">F3</text>
<text x="112.3" y="163.7">26</text>
<text x="112.3" y="165.8">28</text>
<text x="112.3" y="168">30</text>
<text x="172.7" y="163.7">3</text>
<text x="172.7" y="165.8">4</text>
<text x="172.7" y="168">5</text>
<text x="177.6" y="162.5">ANODE_B</text>
<text x="177.6" y="164.6">ANODE_C</text>
<text x="177.6" y="166.8">ANODE_D</text>
<text x="188.2" y="164.6">CATHODE_C</text>
<text x="188.2" y="166.8">CATHODE_D</text>
<text x="188.4" y="162.5">CATHODE_B</text>
<text x="203.1" y="163.7">18</text>
<text x="203.1" y="165.8">17</text>
<text x="203.1" y="168">16</text>
<text x="28.3" y="170.1">1</text>
<text x="41.7" y="170.1">3</text>
<text x="92.7" y="170.1">31</text>
<text x="92.7" y="172.2">33</text>
<text x="96.9" y="168.9">C3</text>
<text x="96.9" y="171">A1</text>
<text x="96.9" y="173.1">A3</text>
<text x="107.7" y="173.1">C4</text>
<text x="107.8" y="168.9">B1</text>
<text x="107.8" y="171">A2</text>
<text x="112.3" y="170.1">32</text>
<text x="112.3" y="172.2">34</text>
<text x="172.7" y="170.1">6</text>
<text x="172.7" y="172.2">7</text>
<text x="177.6" y="168.9">ANODE_E</text>
<text x="177.6" y="171">ANODE_F</text>
<text x="177.6" y="173.1">ANODE_G</text>
<text x="188.1" y="173.1">CATHODE_G</text>
<text x="188.4" y="168.9">CATHODE_E</text>
<text x="188.5" y="171">CATHODE_F</text>
<text x="203.1" y="170.1">15</text>
<text x="203.1" y="172.2">14</text>
<text x="28.3" y="174.3">2</text>
<text x="41.7" y="174.3">4</text>
<text x="92.7" y="174.3">35</text>
<text x="96.9" y="175.3">A4</text>
<text x="107.7" y="175.3">C5</text>
<text x="112.3" y="174.3">36</text>
<text x="171.7" y="178.6">10</text>
<text x="172.7" y="174.3">8</text>
<text x="172.7" y="176.5">9</text>
<text x="177.6" y="175.3">ANODE_H</text>
<text x="177.6" y="177.4">ANODE_J</text>
<text x="177.6" y="179.5">ANODE__K CATHODE_K</text>
<text x="188.2" y="175.3">CATHODE_H</text>
<text x="188.7" y="177.4">CATHODE_J</text>
<text x="203.1" y="174.3">13</text>
<text x="203.1" y="176.5">12</text>
<text x="203.1" y="178.6">11</text>
<text x="28.3" y="182.8">1</text>
<text x="41.7" y="182.8">3</text>
<text x="28.3" y="187.1">2</text>
<text x="41.7" y="187.1">4</text>
<text x="28.3" y="195.6">1</text>
<text x="41.7" y="195.6">3</text>
<text x="28.3" y="199.8">2</text>
<text x="41.7" y="199.8">4</text>
<text x="28.3" y="208.3">1</text>
<text x="41.7" y="208.3">3</text>
<text x="28.3" y="212.6">2</text>
<text x="41.7" y="212.6">4</text>
</g>
<g font-size="1.5" fill="#c90d0c">
<text x="137.4" y="192.1">MT1</text>
<text x="148.1" y="192.1">MT2</text>
<text x="158.7" y="192.1">MT3</text>
<text x="169.3" y="192.1">MT4</text>
</g>
</svg>
